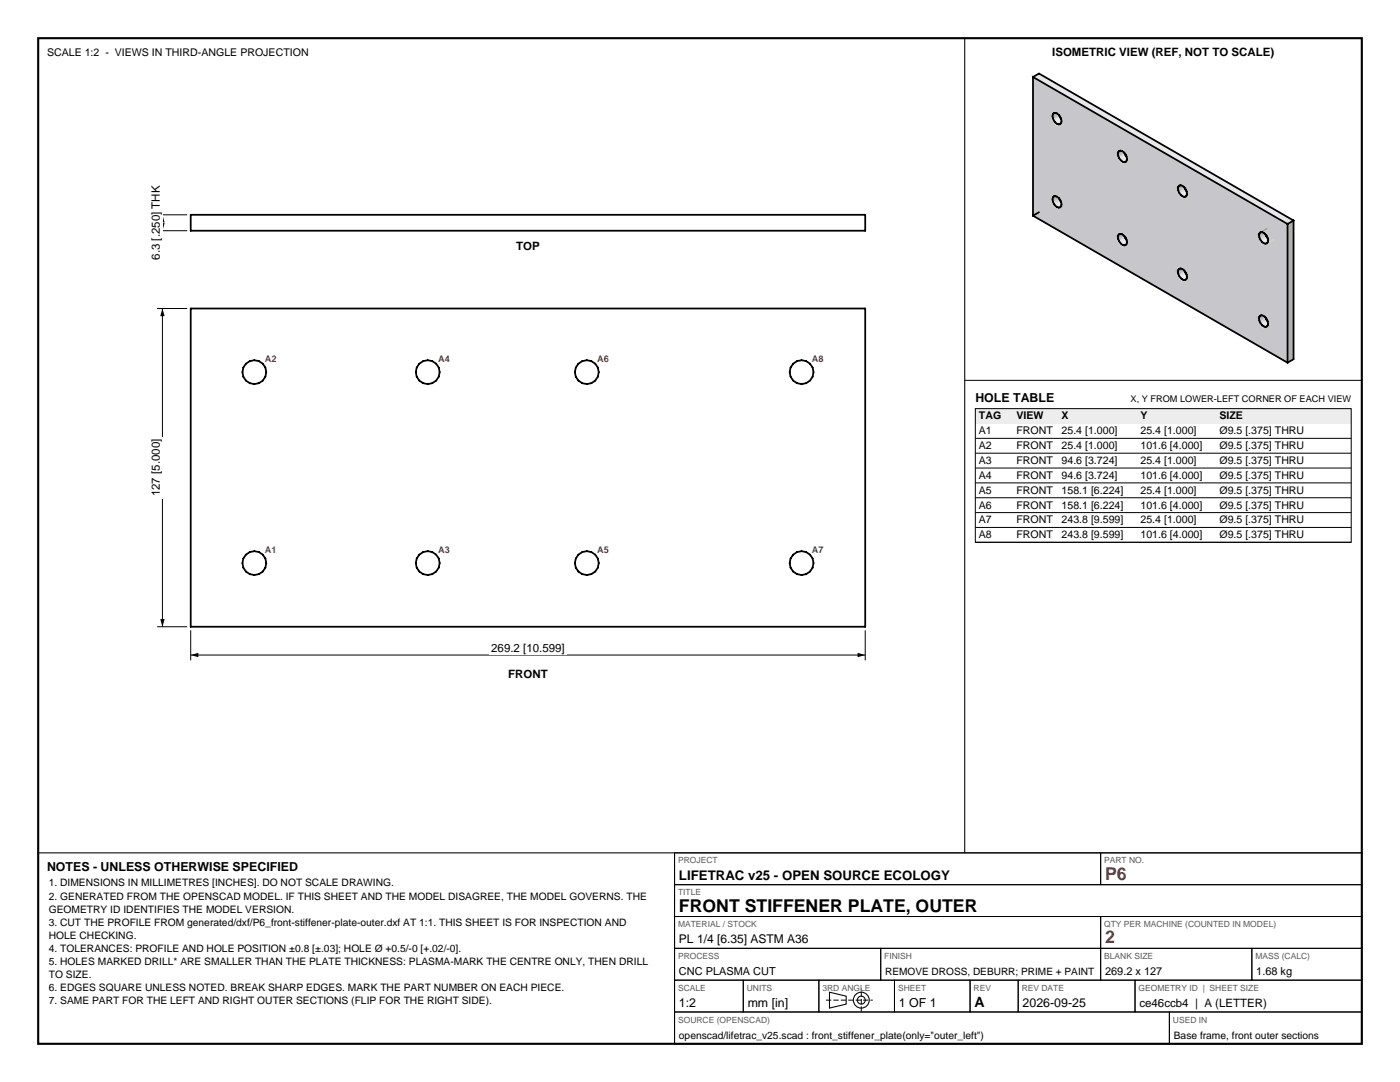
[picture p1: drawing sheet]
<svg xmlns="http://www.w3.org/2000/svg" width="279mm" height="216mm" viewBox="0 0 279 216" stroke-linecap="round" stroke-linejoin="round" font-family="sans-serif">
<path d="M7.6 7.6h264.2v200.7h-264.2z" fill="none" stroke="#000" stroke-width=".42"/>
<g fill="none" stroke="#000" stroke-width=".21">
<path d="M192.5 7.6v162.6M7.6 170.2h264.2M134.6 170.2v38.1M165.5 198l3.4 .8v1.6l-3.4 .8z"/>
<circle cx="171.9" cy="199.6" r="1.59"/>
<circle cx="171.9" cy="199.6" r=".79"/>
</g>
<g fill="none" stroke="#000" stroke-width=".2">
<path d="M38.1 125.8v6M38.1 130.7h134.6M172.7 125.8v6M134.6 170.2h85.1v6.3h-85.1zM134.6 176.5h137.2v6.4h-137.2zM219.7 170.2h52.1v6.3h-52.1zM134.6 182.9h85.1v6.3h-85.1zM134.6 189.2h41.2v6.4h-41.2zM134.6 195.6h13.7v6.3h-13.7zM148.3 195.6h15.1v6.3h-15.1zM163.4 195.6h15.1v6.3h-15.1zM175.8 189.2h43.9v6.4h-43.9z"/>
<path d="M178.5 195.6h15.1v6.3h-15.1zM193.6 195.6h9.6v6.3h-9.6zM203.2 195.6h23.3v6.3h-23.3zM219.7 182.9h52.1v6.3h-52.1zM219.7 189.2h30.1v6.4h-30.1zM226.5 195.6h45.3v6.3h-45.3zM249.8 189.2h22v6.4h-22zM134.6 201.9h98.8v6.4h-98.8zM233.4 201.9h38.4v6.4h-38.4z"/>
</g>
<path d="M164.8 199.6h9.4M171.9 201.9v-4.6" fill="none" stroke="#000" stroke-width=".2" stroke-dasharray="1.1 .4" stroke-linecap="butt"/>
<g fill="none" stroke="#000" stroke-width=".35">
<path d="M38.1 42.9h134.6v3.1h-134.6zM38.1 61.6h134.6v63.5h-134.6z"/>
<circle cx="50.8" cy="74.3" r="2.38"/>
<circle cx="85.4" cy="74.3" r="2.38"/>
<circle cx="117.1" cy="74.3" r="2.38"/>
<circle cx="160" cy="74.3" r="2.38"/>
<circle cx="50.8" cy="112.4" r="2.38"/>
<circle cx="85.4" cy="112.4" r="2.38"/>
<circle cx="117.1" cy="112.4" r="2.38"/>
<circle cx="160" cy="112.4" r="2.38"/>
</g>
<path d="M38.1 130.7l1.5-.4v.8zM171.1 130.3l1.6 .4-1.6 .4z" fill="#000"/>
<path d="M97.6 127.9h15.5v2.8h-15.5z" fill-rule="evenodd" fill="#fff"/>
<path d="M31.4 61.6h6M32.4 61.6v63.5M31.4 125.1h6" fill="none" stroke="#000" stroke-width=".2"/>
<path d="M32.4 61.6l.5 1.5h-.9zM32 123.5h.9l-.5 1.6z" fill="#000"/>
<path d="M29.6 87.1h2.8v12.4h-2.8z" fill-rule="evenodd" fill="#fff"/>
<path d="M31.4 46h6M31.4 42.9h6M32.4 42.9v3.1" fill="none" stroke="#000" stroke-width=".2"/>
<path d="M32 44.5h.9l-.5 1.5zM32.4 42.9l.5 1.5h-.9z" fill="#000"/>
<path d="M29.6 36.6h2.8v15.7h-2.8z" fill-rule="evenodd" fill="#fff"/>
<g fill="#c7c7cb" stroke="#c7c7cb" stroke-width=".2">
<path d="M206.2 43l3.9-2.8 .2 .4z"/>
<path d="M206.2 43l4.1-2.4 .3 .4z"/>
<path d="M206.2 43l4.4-2 .3 .3z"/>
<path d="M206.2 43l3.9-3.2v.4z"/>
<path d="M206.2 43l3.9-3.6v.4z"/>
<path d="M206.2 43l4.7-1.7 .4 .1z"/>
<path d="M206.2 43l5.1-1.6 12.4 7.2z"/>
<path d="M206.2 15.4l3.9 24-3.9 3.6z"/>
<path d="M211.3 41.4h.3l11.8 6.8z"/>
<path d="M211.8 41.1l11.4 6.6-11.6-6.3z"/>
<path d="M210.3 24v15.2l-.2 .2z"/>
<path d="M211.8 40.8l11.3 6.5-11.3-6.2z"/>
<path d="M210.3 24l.3 15.1-.3 .1z"/>
<path d="M206.2 43l17.5 5.6 .3 .2z"/>
<path d="M210.6 24.4l.3 14.8-.3-.1z"/>
<path d="M211.8 40.4l11.4 6.5-11.4-6.1z"/>
<path d="M211.6 39.9l11.8 6.8-11.6-6.3z"/>
<path d="M211.3 24.8v14.7l-.4-.3z"/>
<path d="M211.6 24.8v15.1l-.3-.4z"/>
<path d="M211.3 41.4l12.1 6.8 .3 .4z"/>
<path d="M211.6 41.4l11.6 6.3 .2 .5z"/>
<path d="M211.8 41.1l11.3 6.2 .1 .4z"/>
<path d="M211.8 40.8l11.4 6.1-.1 .4z"/>
<path d="M210.1 23.6l.2 .4-.2 15.4z"/>
<path d="M206.2 43l17.8 5.8 12 7z"/>
<path d="M210.3 24l.3 .4v14.7z"/>
<path d="M211.8 40.4l11.6 6.3-.2 .2z"/>
<path d="M206.2 15.4l3.9 8.2v15.8z"/>
<path d="M210.6 24.4l.3 .3v14.5z"/>
<path d="M210.9 24.7l.4 .1-.4 14.4z"/>
<path d="M211.3 24.8h.3l-.3 14.7z"/>
<path d="M211.6 39.9l11.8-8.3v15.1z"/>
<path d="M206.2 15.4l3.9 7.7v.5z"/>
<path d="M206.2 15.4l3.9 7.4v.3z"/>
<path d="M211.6 24.8l11.8 6.8-11.8 8.3z"/>
<path d="M206.2 15.4l4.1 7.2-.2 .2z"/>
<path d="M206.2 15.4l4.4 7.1-.3 .1z"/>
<path d="M206.2 15.4l4.7 7.2-.3-.1z"/>
<path d="M206.2 15.4l5.1 7.5-.4-.3z"/>
<path d="M224 48.8l11.6 6.7z"/>
<path d="M224.4 49l.2-.1 10.8 6.2z"/>
<path d="M224.8 48.7l10.4 5.9-10.6-5.7z"/>
<path d="M224.9 48.3l10.2 5.9-10.3-5.5z"/>
<path d="M224.8 47.9l10.4 6-10.3-5.6z"/>
<path d="M223.4 31.6l.3 15.1h-.3z"/>
<path d="M224.6 47.4l10.8 6.2-10.6-5.7z"/>
<path d="M223.4 31.6l.6 15.2-.3-.1z"/>
<path d="M224.4 32.4v14.6l-.4-.2z"/>
<path d="M211.8 24.5l11.4 6.6-11.6-6.3z"/>
<path d="M206.2 43l29.8 12.8 21 16.6z"/>
<path d="M224.6 32.3v15.1l-.2-.4z"/>
<path d="M211.8 24.2l11.3 6.5-11.3-6.2z"/>
<path d="M211.8 23.8l11.4 6.5-11.4-6.1z"/>
<path d="M206.2 15.4l17.5 14.6-12.4-7.1z"/>
<path d="M211.6 23.3l11.8 6.8-11.6-6.3z"/>
<path d="M211.3 22.9l12.4 7.1-12.1-6.7z"/>
<path d="M224 48.8l12 7z"/>
<path d="M224.4 49l11 6.1 .2 .4z"/>
<path d="M224.6 48.9l10.6 5.7 .2 .5z"/>
<path d="M224.8 48.7l10.3 5.5 .1 .4z"/>
<path d="M224.9 48.3l10.3 5.6-.1 .3z"/>
<path d="M224.8 47.9l10.6 5.7-.2 .3z"/>
<path d="M223.4 31.6l.3 .4 .3 14.8z"/>
<path d="M223.7 32l.3 .2v14.6z"/>
<path d="M211.6 24.8l11.6 6.3 .2 .5z"/>
<path d="M224 32.2l.4 .2-.4 14.4z"/>
<path d="M211.8 24.5l11.3 6.2 .1 .4z"/>
<path d="M224.4 32.4l.2-.1-.2 14.7z"/>
<path d="M211.8 24.2l11.4 6.1-.1 .4z"/>
<path d="M211.8 23.8l11.6 6.3-.2 .2z"/>
<path d="M206.2 15.4l17.8 14.8-.3-.2z"/>
<path d="M211.6 23.3l12.1 6.7-.3 .1z"/>
<path d="M224.6 47.4l10.8-8.9v15.1z"/>
<path d="M224.6 32.3l10.8 6.2-10.8 8.9z"/>
<path d="M206.2 15.4l29.8 21.7-12-6.9z"/>
<path d="M235.4 38.5l.2 15.1h-.2z"/>
<path d="M236.3 55.9l.3-.1 14.9 8.6z"/>
<path d="M235.4 38.5l.6 15.2-.4-.1z"/>
<path d="M236 55.8l.3 .1 20.7 16.5z"/>
<path d="M236.8 55.6l14.5 8.4-14.7-8.2z"/>
<path d="M236.3 39.3v14.7l-.3-.3z"/>
<path d="M236.9 55.2l14.4 8.3-14.5-7.9z"/>
<path d="M236.6 39.2v15.2l-.3-.4z"/>
<path d="M236.8 54.8l14.5 8.4-14.4-8z"/>
<path d="M224.8 32.1l10.4 5.9-10.6-5.7z"/>
<path d="M236.6 54.4l14.9 8.6-14.7-8.2z"/>
<path d="M224.9 31.7l10.2 5.9-10.3-5.5z"/>
<path d="M224.8 31.3l10.4 5.9-10.3-5.5z"/>
<path d="M224.6 30.8l10.8 6.2-10.6-5.7z"/>
<path d="M224.4 30.4l11.2 6.6-11-6.2z"/>
<path d="M224 30.2l12 6.9z"/>
<path d="M235.4 38.5l.2 .4 .4 14.8z"/>
<path d="M235.6 38.9l.4 .3v14.5z"/>
<path d="M236 39.2l.3 .1-.3 14.4z"/>
<path d="M224.6 32.3l10.6 5.7 .2 .5z"/>
<path d="M236.3 55.9l15.2 8.5 .3 .4z"/>
<path d="M236.3 39.3l.3-.1-.3 14.8z"/>
<path d="M224.8 32.1l10.3 5.5 .1 .4z"/>
<path d="M236.6 55.8l14.7 8.2 .2 .4z"/>
<path d="M224.9 31.7l10.3 5.5-.1 .4z"/>
<path d="M236.3 55.9l15.5 8.9 5.2 7.6z"/>
<path d="M236.8 55.6l14.5 7.9v.5z"/>
<path d="M224.8 31.3l10.6 5.7-.2 .2z"/>
<path d="M236.9 55.2l14.4 8v.3z"/>
<path d="M224.6 30.8l11 6.2h-.2z"/>
<path d="M236.8 54.8l14.7 8.2-.2 .2z"/>
<path d="M224.4 30.4l11.6 6.7z"/>
<path d="M206.2 15.4l50.8 29.3-21-7.6z"/>
<path d="M236.6 39.2l14.9 8.6-14.9 6.6z"/>
<path d="M251.8 64.8l.4 .3 4.8 7.3z"/>
<path d="M236.6 54.4l14.9-6.6v15.2z"/>
<path d="M252.2 65.1l.3 .1 4.5 7.2z"/>
<path d="M252.5 65.2h.3l4.2 7.2z"/>
<path d="M253 64.9l4 7.5-4.2-7.2z"/>
<path d="M253.1 64.6l3.9 7.8-4-7.5z"/>
<path d="M253 64.1l4 8.3-3.9-7.8z"/>
<path d="M236.8 39l14.5 8.4-14.7-8.2z"/>
<path d="M236.9 38.6l14.4 8.3-14.5-7.9z"/>
<path d="M236.8 38.2l14.5 8.4-14.4-8z"/>
<path d="M236.6 37.8l14.9 8.6-14.7-8.2z"/>
<path d="M251.5 47.8l.3 15.1-.3 .1z"/>
<path d="M236.3 37.4l15.5 8.9-15.2-8.5z"/>
<path d="M251.5 47.8l.7 15.2-.4-.1z"/>
<path d="M252.5 48.6v14.7l-.3-.3z"/>
<path d="M252.8 48.6l.2 15.5-.2-.4z"/>
<path d="M252.8 48.6v15.1l-.3-.4z"/>
<path d="M236 37.1l21 7.6-20.7-7.3z"/>
<path d="M236.6 39.2l14.7 8.2 .2 .4z"/>
<path d="M257 44.7v27.7l-4-8.3z"/>
<path d="M236.8 39l14.5 7.9v.5z"/>
<path d="M236.9 38.6l14.4 8v.3z"/>
<path d="M251.5 47.8l.3 .4 .4 14.8z"/>
<path d="M251.8 48.2l.4 .3v14.5z"/>
<path d="M236.8 38.2l14.7 8.2-.2 .2z"/>
<path d="M252.2 48.5l.3 .1-.3 14.4z"/>
<path d="M236.6 37.8l15.2 8.5-.3 .1z"/>
<path d="M252.5 48.6h.3l-.3 14.7z"/>
<path d="M253 48.3v15.8l-.2-15.5z"/>
<path d="M236.3 37.4l20.7 7.3-5.2 1.6z"/>
<path d="M253 48.3l4-3.6-4 19.4z"/>
<path d="M253.1 48l3.9-3.3-4 3.6z"/>
<path d="M251.8 46.3l5.2-1.6-4.8 1.7z"/>
<path d="M253 47.5l4-2.8-3.9 3.3z"/>
<path d="M252.2 46.4l4.8-1.7-4.5 2z"/>
<path d="M252.5 46.7l4.5-2-4.2 2.4z"/>
<path d="M252.8 47.1l4.2-2.4-4 2.8z"/>
</g>
<g fill="#e5e5ea" stroke="#e5e5ea" stroke-width=".2">
<path d="M211.5 39.9l.3 .4-1.2 .7z"/>
<path d="M210.3 40.6l1.2-.7-.9 1.1z"/>
<path d="M224.6 47.5l.3 .4-1.2 .7z"/>
<path d="M223.4 48.2l1.2-.7-.9 1.1z"/>
<path d="M211.5 23.3l.3 .4-1.2 .7z"/>
<path d="M210.3 24l1.2-.7-.9 1.1z"/>
<path d="M236.6 54.4l.2 .4-1.2 .7z"/>
<path d="M235.4 55.1l1.2-.7-1 1.1z"/>
<path d="M224.6 30.9l.3 .4-1.2 .7z"/>
<path d="M223.4 31.6l1.2-.7-.9 1.1z"/>
<path d="M236.6 37.8l.2 .4-1.2 .7z"/>
<path d="M235.4 38.5l1.2-.7-1 1.1z"/>
<path d="M252.7 63.7l.3 .4-1.2 .7z"/>
<path d="M251.5 64.4l1.2-.7-.9 1.1z"/>
<path d="M252.7 47.1l.3 .4-1.2 .7z"/>
<path d="M251.5 47.8l1.2-.7-.9 1.1z"/>
</g>
<g fill="#d5d5d9" stroke="#d5d5d9" stroke-width=".2">
<path d="M210.1 40.2l1.2-.7 .2 .4z"/>
<path d="M210.1 40.2l1.4-.3-1.2 .7z"/>
<path d="M223.2 47.7l1.2-.7 .2 .5z"/>
<path d="M223.2 47.7l1.4-.2-1.2 .7z"/>
<path d="M210.1 23.6l1.2-.7 .2 .4z"/>
<path d="M210.1 23.6l1.4-.3-1.2 .7z"/>
<path d="M235.2 54.6l1.2-.6 .2 .4z"/>
<path d="M235.2 54.6l1.4-.2-1.2 .7z"/>
<path d="M223.2 31.1l1.2-.7 .2 .5z"/>
<path d="M223.2 31.1l1.4-.2-1.2 .7z"/>
<path d="M235.2 38l1.2-.6 .2 .4z"/>
<path d="M235.2 38l1.4-.2-1.2 .7z"/>
<path d="M251.3 64l1.2-.7 .2 .4z"/>
<path d="M251.3 64l1.4-.3-1.2 .7z"/>
<path d="M251.3 47.4l1.2-.7 .2 .4z"/>
<path d="M251.3 47.4l1.4-.3-1.2 .7z"/>
</g>
<g fill="#eaeaef" stroke="#eaeaef" stroke-width=".2">
<path d="M211.8 40.3l.3 .3-1.2 .7z"/>
<path d="M210.6 41l1.2-.7-.9 1z"/>
<path d="M224.9 47.9l.3 .3-1.2 .6z"/>
<path d="M223.7 48.6l1.2-.7-.9 .9z"/>
<path d="M211.8 23.7l.3 .3-1.2 .7z"/>
<path d="M210.6 24.4l1.2-.7-.9 1z"/>
<path d="M236.8 54.8l.4 .3-1.2 .7z"/>
<path d="M235.6 55.5l1.2-.7-.8 1z"/>
<path d="M224.9 31.3l.3 .3-1.2 .6z"/>
<path d="M223.7 32l1.2-.7-.9 .9z"/>
<path d="M236.8 38.2l.4 .3-1.2 .7z"/>
<path d="M235.6 38.9l1.2-.7-.8 1z"/>
<path d="M253 64.1l.4 .3-1.2 .7z"/>
<path d="M251.8 64.8l1.2-.7-.8 1z"/>
<path d="M253 47.5l.4 .3-1.2 .7z"/>
<path d="M251.8 48.2l1.2-.7-.8 1z"/>
</g>
<g fill="#bdbdc1" stroke="#bdbdc1" stroke-width=".2">
<path d="M210.1 39.8l1.1-.7 .1 .4z"/>
<path d="M210.1 39.8l1.2-.3-1.2 .7z"/>
<path d="M223.1 47.3l1.2-.7 .1 .4z"/>
<path d="M223.1 47.3l1.3-.3-1.2 .7z"/>
<path d="M210.1 23.1l1.1-.6 .1 .4z"/>
<path d="M210.1 23.1l1.2-.2-1.2 .7z"/>
<path d="M235.1 54.2l1.2-.7 .1 .5z"/>
<path d="M235.1 54.2l1.3-.2-1.2 .6z"/>
<path d="M223.1 30.7l1.2-.7 .1 .4z"/>
<path d="M223.1 30.7l1.3-.3-1.2 .7z"/>
<path d="M235.1 37.6l1.2-.7 .1 .5z"/>
<path d="M235.1 37.6l1.3-.2-1.2 .6z"/>
<path d="M251.3 63.5l1.2-.6v.4z"/>
<path d="M251.3 63.5l1.2-.2-1.2 .7z"/>
<path d="M251.3 46.9l1.2-.6v.4z"/>
<path d="M251.3 46.9l1.2-.2-1.2 .7z"/>
</g>
<g fill="#a0a0a3" stroke="#a0a0a3" stroke-width=".2">
<path d="M210.1 39.4l1.2-.7-.1 .4z"/>
<path d="M210.1 39.4l1.1-.3-1.1 .7z"/>
<path d="M223.2 46.9l1.2-.7-.1 .4z"/>
<path d="M223.2 46.9l1.1-.3-1.2 .7z"/>
<path d="M210.1 22.8l1.2-.7-.1 .4z"/>
<path d="M210.1 22.8l1.1-.3-1.1 .6z"/>
<path d="M235.2 53.9l1.2-.7-.1 .3z"/>
<path d="M235.2 53.9l1.1-.4-1.2 .7z"/>
<path d="M223.2 30.3l1.2-.7-.1 .4z"/>
<path d="M223.2 30.3l1.1-.3-1.2 .7z"/>
<path d="M235.2 37.2l1.2-.6-.1 .3z"/>
<path d="M235.2 37.2l1.1-.3-1.2 .7z"/>
<path d="M251.3 63.2l1.2-.7v.4z"/>
<path d="M251.3 63.2l1.2-.3-1.2 .6z"/>
<path d="M251.3 46.6l1.2-.7v.4z"/>
<path d="M251.3 46.6l1.2-.3-1.2 .6z"/>
</g>
<g fill="#e4e4e8" stroke="#e4e4e8" stroke-width=".2">
<path d="M211.3 41.4l.8-.8 .4 .1z"/>
<path d="M210.9 41.3l1.2-.7-.8 .8z"/>
<path d="M224.4 49l.8-.8 .3 .1z"/>
<path d="M224 48.8l1.2-.6-.8 .8z"/>
<path d="M211.3 24.8l.8-.8 .4 .1z"/>
<path d="M210.9 24.7l1.2-.7-.8 .8z"/>
<path d="M236.3 55.9l.9-.8 .3 .1z"/>
<path d="M236 55.8l1.2-.7-.9 .8z"/>
<path d="M224.4 32.4l.8-.8 .3 .1z"/>
<path d="M224 32.2l1.2-.6-.8 .8z"/>
<path d="M236.3 39.3l.9-.8 .3 .1z"/>
<path d="M236 39.2l1.2-.7-.9 .8z"/>
<path d="M252.5 65.2l.9-.8 .3 .1z"/>
<path d="M252.2 65.1l1.2-.7-.9 .8z"/>
<path d="M252.5 48.6l.9-.8 .3 .1z"/>
<path d="M252.2 48.5l1.2-.7-.9 .8z"/>
</g>
<g fill="#d3d3d7" stroke="#d3d3d7" stroke-width=".2">
<path d="M211.6 41.4l1.2-.7z"/>
<path d="M211.3 41.4l1.2-.7z"/>
<path d="M224.6 48.9l1.2-.7z"/>
<path d="M224.4 49l1.1-.7z"/>
<path d="M211.6 24.8l1.2-.7z"/>
<path d="M211.3 24.8l1.2-.7z"/>
<path d="M236.6 55.8l1.2-.7z"/>
<path d="M236.3 55.9l1.2-.7z"/>
<path d="M224.6 32.3l1.2-.7z"/>
<path d="M224.4 32.4l1.1-.7z"/>
<path d="M236.6 39.2l1.2-.7z"/>
<path d="M236.3 39.3l1.2-.7z"/>
<path d="M252.8 65.2l1.2-.7z"/>
<path d="M252.5 65.2l1.2-.7z"/>
<path d="M252.8 48.6l1.2-.7z"/>
<path d="M252.5 48.6l1.2-.7z"/>
</g>
<g fill="#9e9ea1" stroke="#9e9ea1" stroke-width=".2">
<path d="M210.3 39.2l1.2-.7z"/>
<path d="M210.3 39.2l1-.5-1.2 .7z"/>
<path d="M223.4 46.7l1.2-.7z"/>
<path d="M223.4 46.7l1-.5-1.2 .7z"/>
<path d="M210.3 22.6l1.2-.7z"/>
<path d="M210.3 22.6l1-.5-1.2 .7z"/>
<path d="M235.4 53.6l1.2-.7z"/>
<path d="M235.4 53.6l1-.4-1.2 .7z"/>
<path d="M223.4 30.1l1.2-.7z"/>
<path d="M223.4 30.1l1-.5-1.2 .7z"/>
<path d="M235.4 37l1.2-.7z"/>
<path d="M235.4 37l1-.4-1.2 .6z"/>
<path d="M251.5 63l1.2-.7z"/>
<path d="M251.5 63l1-.5-1.2 .7z"/>
<path d="M251.5 46.4l1.2-.7z"/>
<path d="M251.5 46.4l1-.5-1.2 .7z"/>
</g>
<g fill="#e8e8ed" stroke="#e8e8ed" stroke-width=".2">
<path d="M206.2 15.4l1.2-.7 49.6 30z"/>
<path d="M207.4 14.7l50.8 29.3-1.2 .7z"/>
</g>
<g fill="#afafb2" stroke="#afafb2" stroke-width=".2">
<path d="M257 44.7l1.2 27-1.2 .7z"/>
<path d="M257 44.7l1.2-.7v27.7z"/>
</g>
<g fill="none" stroke="#000" stroke-width=".35">
<path d="M206.2 15.4v27.6M206.2 15.4l1.2-.7 50.8 29.3M206.2 15.4l50.8 29.3M210.3 39.2a1.47 1.47 0 0 1 1.3 2.2 1.47 1.47 0 0 1-1.3-2.2zM210.3 22.6a1.47 1.47 0 0 1 1.3 2.2 1.47 1.47 0 0 1-1.3-2.2zM211.4 39.6l.3 .6M211.4 23l.3 .6M223.4 30.1a1.47 1.47 0 0 1 1.2 2.2 1.47 1.47 0 0 1-1.2-2.2zM224.4 30.5l.4 .7M235.4 37a1.47 1.47 0 0 1 1.2 2.2 1.47 1.47 0 0 1-1.2-2.2zM236.4 37.5l.4 .6M206.2 43l50.8 29.4"/>
<path d="M207.4 42.3l-1.2 .7M223.4 46.7a1.47 1.47 0 0 1 1.2 2.2 1.47 1.47 0 0 1-1.2-2.2zM224.4 47.1l.4 .7M235.4 53.6a1.47 1.47 0 0 1 1.2 2.2 1.47 1.47 0 0 1-1.2-2.2zM236.4 54.1l.4 .6M251.5 46.4a1.47 1.47 0 0 1 1.3 2.2 1.47 1.47 0 0 1-1.3-2.2zM252.6 46.8l.3 .6M257 44.7v27.7M258.2 44v27.7l-1.2 .7M258.2 44l-1.2 .7M251.5 63a1.47 1.47 0 0 1 1.3 2.2 1.47 1.47 0 0 1-1.3-2.2zM252.6 63.4l.3 .6"/>
</g>
<path d="M192.5 75.9h79.3" fill="none" stroke="#000" stroke-width=".2"/>
<path d="M194.6 81.5h75.1v3h-75.1z" fill-rule="evenodd" fill="#ededed"/>
<path d="M194.6 81.5h75.1v26.7h-75.1zM194.6 87.5h75.1M194.6 90.4h75.1M194.6 93.4h75.1M194.6 96.4h75.1M194.6 99.3h75.1M194.6 102.3h75.1M194.6 105.2h75.1M194.6 108.2h75.1" fill="none" stroke="#000" stroke-width=".2"/>
<g font-size="3.5" fill="#bf1a1a">
<text x="220.5" y="175.5">P6</text>
<text x="220.5" y="188.2">2</text>
</g>
<text font-size="3.5" x="135.5" y="181.9">FRONT STIFFENER PLATE, OUTER</text>
<text font-size="2.8" x="194.5" y="200.9">A</text>
<text font-size="2.6" x="135.5" y="175.5">LIFETRAC v25 - OPEN SOURCE ECOLOGY</text>
<g font-size="2.5">
<text x="194.6" y="80.1">HOLE TABLE</text>
<text x="9.4" y="173.7">NOTES - UNLESS OTHERWISE SPECIFIED</text>
<text x="135.5" y="200.9">1:2</text>
<text x="149.2" y="200.9">mm [in]</text>
<text x="179.4" y="200.9">1 OF 1</text>
<text x="204.1" y="200.9">2026-09-25</text>
</g>
<text font-size="2.4" x="135.5" y="188.2">PL 1/4 [6.35] ASTM A36</text>
<g font-size="2.3">
<text x="210" y="11.1">ISOMETRIC VIEW (REF, NOT TO SCALE)</text>
<text x="31.9" y="51.8" transform="rotate(-90 31.9 51.8)">6.3 [.250] THK</text>
<text x="103" y="49.9">TOP</text>
<text x="31.9" y="99" transform="rotate(-90 31.9 99)">127 [5.000]</text>
<text x="98" y="130.2">269.2 [10.599]</text>
<text x="101.4" y="135.3">FRONT</text>
<text x="227.4" y="200.9">ce46ccb4 | A (LETTER)</text>
</g>
<g font-size="2.2">
<text x="135.5" y="194.6">CNC PLASMA CUT</text>
<text x="220.5" y="194.6">269.2 x 127</text>
<text x="250.7" y="194.6">1.68 kg</text>
</g>
<g font-size="2.1">
<text x="9.4" y="11.1">SCALE 1:2 - VIEWS IN THIRD-ANGLE PROJECTION</text>
<text x="195.4" y="83.7">TAG</text>
<text x="202.9" y="83.7">VIEW</text>
<text x="211.9" y="83.7">X</text>
<text x="227.6" y="83.7">Y</text>
<text x="243.4" y="83.7">SIZE</text>
<text x="195.4" y="86.7">A1</text>
<text x="195.4" y="89.6">A2</text>
<text x="202.9" y="86.7">FRONT</text>
<text x="202.9" y="89.6">FRONT</text>
<text x="211.9" y="86.7">25.4 [1.000]</text>
<text x="211.9" y="89.6">25.4 [1.000]</text>
<text x="227.6" y="86.7">25.4 [1.000]</text>
<text x="227.6" y="89.6">101.6 [4.000]</text>
<text x="243.4" y="86.7">Ø9.5 [.375] THRU</text>
<text x="243.4" y="89.6">Ø9.5 [.375] THRU</text>
<text x="195.4" y="92.6">A3</text>
<text x="195.4" y="95.5">A4</text>
<text x="202.9" y="92.6">FRONT</text>
<text x="202.9" y="95.5">FRONT</text>
<text x="211.9" y="92.6">94.6 [3.724]</text>
<text x="211.9" y="95.5">94.6 [3.724]</text>
<text x="227.6" y="92.6">25.4 [1.000]</text>
<text x="227.6" y="95.5">101.6 [4.000]</text>
<text x="243.4" y="92.6">Ø9.5 [.375] THRU</text>
<text x="243.4" y="95.5">Ø9.5 [.375] THRU</text>
<text x="195.4" y="98.5">A5</text>
<text x="195.4" y="101.5">A6</text>
<text x="202.9" y="98.5">FRONT</text>
<text x="202.9" y="101.5">FRONT</text>
<text x="211.9" y="98.5">158.1 [6.224]</text>
<text x="211.9" y="101.5">158.1 [6.224]</text>
<text x="227.6" y="98.5">25.4 [1.000]</text>
<text x="227.6" y="101.5">101.6 [4.000]</text>
<text x="243.4" y="98.5">Ø9.5 [.375] THRU</text>
<text x="243.4" y="101.5">Ø9.5 [.375] THRU</text>
<text x="195.4" y="104.4">A7</text>
<text x="195.4" y="107.4">A8</text>
<text x="202.9" y="104.4">FRONT</text>
<text x="202.9" y="107.4">FRONT</text>
<text x="211.9" y="104.4">243.8 [9.599]</text>
<text x="211.9" y="107.4">243.8 [9.599]</text>
<text x="227.6" y="104.4">25.4 [1.000]</text>
<text x="227.6" y="107.4">101.6 [4.000]</text>
<text x="243.4" y="104.4">Ø9.5 [.375] THRU</text>
<text x="243.4" y="107.4">Ø9.5 [.375] THRU</text>
</g>
<g font-size="2">
<text x="9.7" y="176.9">1. DIMENSIONS IN MILLIMETRES [INCHES]. DO NOT SCALE DRAWING.</text>
<text x="9.7" y="179.5">2. GENERATED FROM THE OPENSCAD MODEL. IF THIS SHEET AND THE MODEL DISAGREE, THE MODEL GOVERNS. THE</text>
<text x="9.7" y="182.1">GEOMETRY ID IDENTIFIES THE MODEL VERSION.</text>
<text x="9.7" y="184.7">3. CUT THE PROFILE FROM generated/dxf/P6_front-stiffener-plate-outer.dxf AT 1:1. THIS SHEET IS FOR INSPECTION AND</text>
<text x="9.7" y="187.3">HOLE CHECKING.</text>
<text x="9.7" y="189.9">4. TOLERANCES: PROFILE AND HOLE POSITION ±0.8 [±.03]; HOLE Ø +0.5/-0 [+.02/-0].</text>
<text x="9.7" y="192.5">5. HOLES MARKED DRILL* ARE SMALLER THAN THE PLATE THICKNESS: PLASMA-MARK THE CENTRE ONLY, THEN DRILL</text>
<text x="9.7" y="195.2">TO SIZE.</text>
<text x="9.7" y="197.8">6. EDGES SQUARE UNLESS NOTED. BREAK SHARP EDGES. MARK THE PART NUMBER ON EACH PIECE.</text>
<text x="176.6" y="194.6">REMOVE DROSS, DEBURR; PRIME + PAINT</text>
<text x="9.7" y="200.4">7. SAME PART FOR THE LEFT AND RIGHT OUTER SECTIONS (FLIP FOR THE RIGHT SIDE).</text>
<text x="135.5" y="207.3">openscad/lifetrac_v25.scad : front_stiffener_plate(only=&quot;outer_left&quot;)</text>
<text x="234.3" y="207.3">Base frame, front outer sections</text>
</g>
<g font-size="1.8" fill="#bf1a1a">
<text x="52.8" y="72.2">A2</text>
<text x="87.4" y="72.2">A4</text>
<text x="119.2" y="72.2">A6</text>
<text x="162" y="72.2">A8</text>
<text x="52.8" y="110.3">A1</text>
<text x="87.4" y="110.3">A3</text>
<text x="119.2" y="110.3">A5</text>
<text x="162" y="110.3">A7</text>
</g>
<text font-size="1.8" x="225.6" y="80.1">X, Y FROM LOWER-LEFT CORNER OF EACH VIEW</text>
<g font-size="1.7" fill="#595959">
<text x="135.3" y="172.3">PROJECT</text>
<text x="220.4" y="172.3">PART NO.</text>
<text x="135.3" y="178.6">TITLE</text>
<text x="135.3" y="185">MATERIAL / STOCK</text>
<text x="220.4" y="185">QTY PER MACHINE (COUNTED IN MODEL)</text>
<text x="135.3" y="191.3">PROCESS</text>
<text x="176.5" y="191.3">FINISH</text>
<text x="220.4" y="191.3">BLANK SIZE</text>
<text x="250.5" y="191.3">MASS (CALC)</text>
<text x="135.3" y="197.7">SCALE</text>
<text x="149" y="197.7">UNITS</text>
<text x="164.1" y="197.7">3RD ANGLE</text>
<text x="179.2" y="197.7">SHEET</text>
<text x="194.3" y="197.7">REV</text>
<text x="203.9" y="197.7">REV DATE</text>
<text x="227.2" y="197.7">GEOMETRY ID | SHEET SIZE</text>
<text x="135.3" y="204">SOURCE (OPENSCAD)</text>
<text x="234.1" y="204">USED IN</text>
</g>
</svg>
